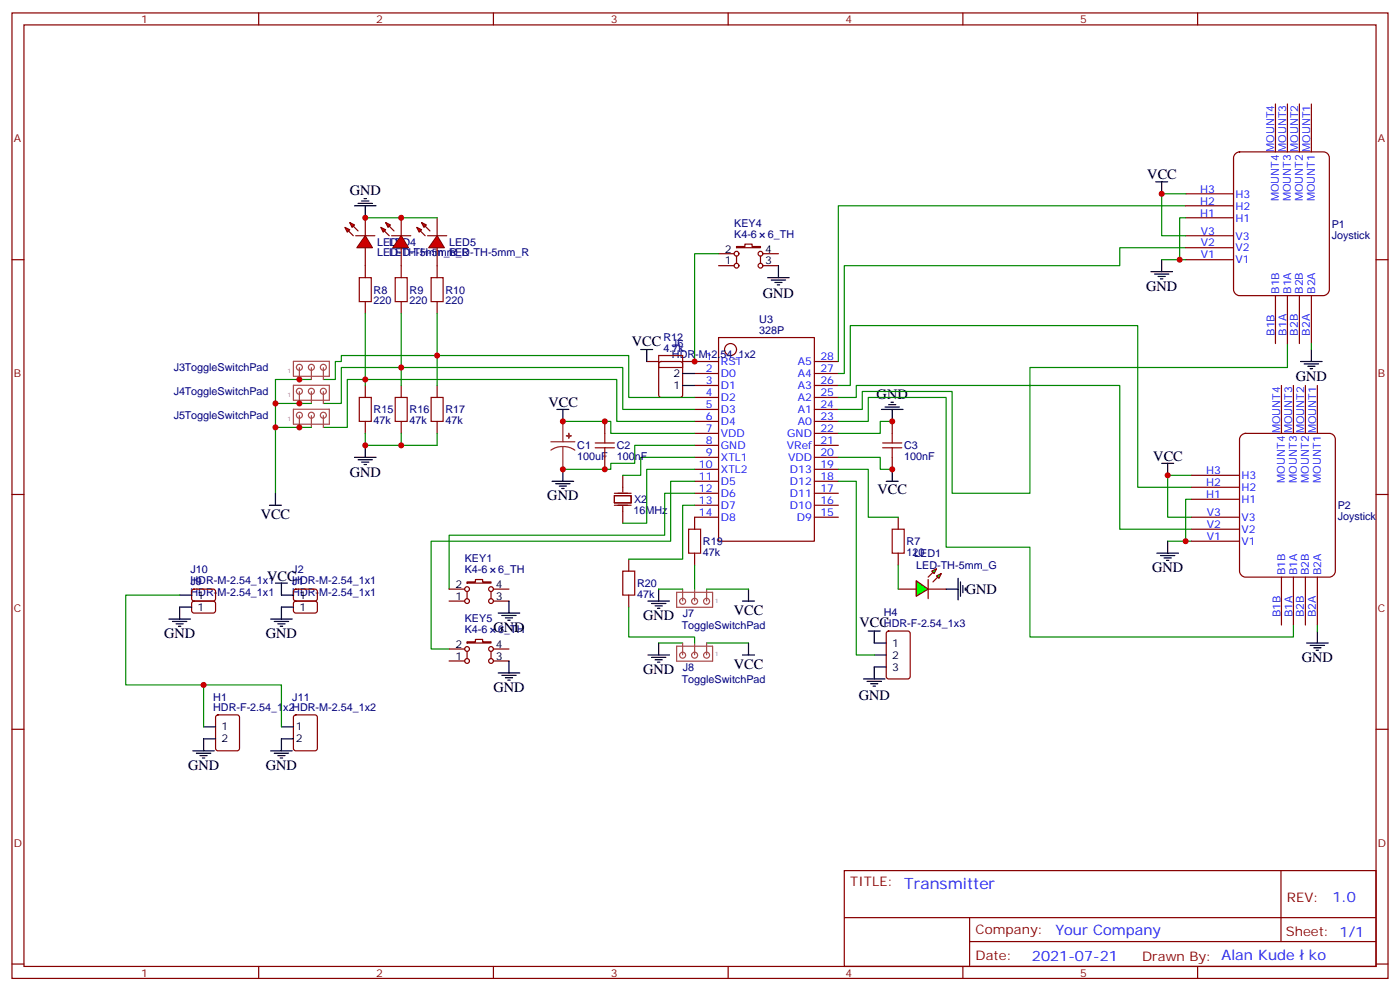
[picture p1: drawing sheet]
<svg xmlns="http://www.w3.org/2000/svg" width="412mm" height="292mm" viewBox="0 0 412 292" stroke-linecap="round" stroke-linejoin="round" font-family="sans-serif">
<g fill="none" stroke="#870000" stroke-width=".35">
<path d="M3.5 3.8h405.4v284.3h-405.4zM7.1 7.3h398.2v277.3h-398.2zM76.2 3.8v3.5M145.3 3.8v3.5M214.5 3.8v3.5M283.6 3.8v3.5M352.8 3.8v3.5M3.5 76.5h3.6M405.3 76.5h3.6M211.7 99.4h28.2v60h-28.2zM204.6 106.5h7.1M204.6 110h7.1"/>
<path d="M204.6 113.5h7.1M204.6 117.1h7.1M239.9 106.5h7M239.9 110h7M239.9 113.5h7M239.9 117.1h7M204.6 120.6h7.1M204.6 124.1h7.1M204.6 127.6h7.1M204.6 131.2h7.1M204.6 134.7h7.1M204.6 138.2h7.1"/>
<path d="M239.9 120.6h7M239.9 124.1h7M239.9 127.6h7M239.9 131.2h7M239.9 134.7h7M239.9 138.2h7M3.5 145.6h3.6M204.6 141.7h7.1M204.6 145.3h7.1M204.6 148.8h7.1M204.6 152.3h7.1M239.9 141.7h7"/>
<path d="M239.9 145.3h7M239.9 148.8h7M239.9 152.3h7M264.6 152.3v3.6M405.3 145.6h3.6M264.6 162.9v3.5M3.5 214.8h3.6M405.3 214.8h3.6M248.7 256.4h156.6v28.2h-156.6zM377.3 256.4v20.9M248.7 270.2h156.5M285.6 277.3h119.6"/>
<path d="M285.6 270.2v14.2M3.5 283.9h3.6M76.2 284.6v3.5M145.3 284.6v3.5M214.5 284.6v3.5M283.6 284.6v3.5M352.8 284.6v3.5M405.3 283.9h3.6"/>
<circle cx="215.2" cy="102.9" r="1.76"/>
</g>
<path d="M262.8 155.9h3.5v7h-3.5z" fill="none" stroke="#a10000" stroke-width=".35"/>
<g fill="#f00" stroke="#870000" stroke-width=".35">
<path d="M107.6 69.4l2.1 3.6h-4.6z"/>
<path d="M104.8 69.4h5.6z"/>
</g>
<g fill="#870000" stroke="#870000" stroke-width=".35">
<path d="M102.7 68l1.4 1.4z"/>
<path d="M104.1 66.6l1.4 1.4z"/>
</g>
<g fill="#f00" stroke="#870000" stroke-width=".35">
<path d="M101.6 67l1.4 .7-.7 .7z"/>
<path d="M103 65.5l1.4 .8-.7 .7z"/>
</g>
<path d="M107.6 64.1v5.3M107.6 73v5.2" fill="none" stroke="#870000" stroke-width=".35"/>
<g fill="#f00" stroke="#870000" stroke-width=".35">
<path d="M118.2 69.4l2.1 3.6h-4.6z"/>
<path d="M115.4 69.4h5.6z"/>
</g>
<g fill="#870000" stroke="#870000" stroke-width=".35">
<path d="M113.2 68l1.5 1.4z"/>
<path d="M114.7 66.6l1.4 1.4z"/>
</g>
<g fill="#f00" stroke="#870000" stroke-width=".35">
<path d="M112.2 67l1.4 .7-.7 .7z"/>
<path d="M113.6 65.5l1.4 .8-.7 .7z"/>
</g>
<path d="M118.2 64.1v5.3M118.2 73v5.2" fill="none" stroke="#870000" stroke-width=".35"/>
<g fill="#f00" stroke="#870000" stroke-width=".35">
<path d="M128.8 69.4l2.1 3.6h-4.6z"/>
<path d="M125.9 69.4h5.7z"/>
</g>
<g fill="#870000" stroke="#870000" stroke-width=".35">
<path d="M123.8 68l1.4 1.4z"/>
<path d="M125.2 66.6l1.4 1.4z"/>
</g>
<g fill="#f00" stroke="#870000" stroke-width=".35">
<path d="M122.8 67l1.4 .7-.7 .7z"/>
<path d="M124.2 65.5l1.4 .8-.7 .7z"/>
</g>
<path d="M107.6 78.2v3.6M118.2 78.2v3.6M128.8 64.1v5.3M128.8 73v8.8M107.6 88.8v3.6M118.2 88.8v3.6M128.8 88.8v3.6M194.3 106.7l.4-.2h5.7l.6 .4 .1 9.4-.5 .7-5.9 .1-.6-.5-.1-9.4zM264.6 173.5h5.3M273.4 173.5h5.3M261.3 186l.5-.2h5.6l.7 .5v12.9l-.5 .7-5.8 .1-.7-.5v-13z" fill="none" stroke="#870000" stroke-width=".35"/>
<path d="M105.8 81.8h3.6v7h-3.6zM116.4 81.8h3.5v7h-3.5zM127 81.8h3.5v7h-3.5z" fill="none" stroke="#a10000" stroke-width=".35"/>
<path d="M201.1 113.5h3.5M201.1 110h3.5M257.5 196.4h3.6M257.5 189.4h3.6M257.5 192.9h3.6" fill="none" stroke="#000" stroke-width=".35"/>
<g fill="#0f0" stroke="#870000" stroke-width=".35">
<path d="M275.9 169.6l1.4-.7-.7 1.4z"/>
<path d="M274.5 168.2l1.4-.7-.7 1.4z"/>
</g>
<g fill="#870000" stroke="#870000" stroke-width=".35">
<path d="M274.8 171.4l1.4-1.4z"/>
<path d="M273.4 170l1.4-1.4z"/>
</g>
<path d="M273.4 170.7v5.6z" fill="#f00" stroke="#870000" stroke-width=".35"/>
<path d="M269.9 171l3.5 2.5-3.5 2.1z" fill="#0f0" stroke="#870000" stroke-width=".35"/>
<g fill="none" stroke="#008700" stroke-width=".35">
<path d="M349.2 57.1h-7v12.3h7M107.6 64.1h21.2M211.7 74.7h-7.1v31.8M342.2 76.5h7M349.2 60.6h-102.3v45.9M349.2 73h-19.4v5.2h-81.1v31.8h-1.8M349.2 64.1h-1.7v12.4M107.6 92.4v19.4h74.1v12.3h22.9M118.2 92.4v15.8h65.2v12.4h21.2M128.8 92.4v12.3h56.4v12.4h19.4M81.1 118.8h10.6M91.7 111.8h-10.6v33.5"/>
<path d="M95.2 111.8h3.6v-5.3h1.7v-1.8h28.3v8.8M107.6 113.5v-1.7h-5.3v14.1h-7.1M118.2 113.5v-5.3h-17.7v10.6h-5.3M246.9 113.5h3.6v-17.6h84.6v47.6h15.9M246.9 117.1h5.3v-3.6h77.6v42.4h21.2M379.2 101.2v7h-75.8v37.1h-22.9v-30h-26.5v5.3h-7.1M386.3 101.2v1.7M81.1 125.9h10.6M107.6 127.6v3.6h21.2v-3.6M118.2 127.6v3.6M165.8 124.1h14.1v3.5h24.7M204.6 131.2h-17.6v5.3h-7.1v1.7h-14.1"/>
<path d="M204.6 134.7h-15.9v5.3h-5.3M204.6 138.2h-14.1v15.9h-7.1M246.9 134.7h12.4v3.5h3.5M246.9 124.1h8.9v-7h22.9v44h24.7v26.5h77.6v-3.5M246.9 138.2h8.9v14.1h8.8M262.8 124.1h-3.5v3.5h-12.4M351 140h-7v12.3h7M204.6 141.7h-7v17.7h-70.6v31.7h5.3M204.6 148.8h-3.5v15.9h-15.9M204.6 145.3h-8.8v12.3h-63.5v15.9M246.9 141.7h5.3v51.2h5.3M344 159.4h7"/>
<path d="M351 147h-1.8v12.4M52.9 175.3h-15.9v26.4h23M185.2 178.8v8.8h19.4v1.8M194 173.5h7.1M204.6 166.4v7.1M208.1 173.5h12.4M264.6 166.4v7.1M194 189.4h7.1M208.1 189.4h12.4M388.1 184.1v1.7M60 214.1v-12.4h22.9v12.4"/>
</g>
<g fill="none" stroke="#000" stroke-width=".35">
<path d="M105.5 59.9h4.2M106.5 59.2h2.2M107.2 58.5h.7M340.4 53.6h3.6M342.2 53.6v3.5M104.4 60.6h6.4M107.6 60.6v3.5M229.3 78.2v3.6M342.2 76.5v3.5M226.1 81.8h6.4M227.2 82.5h4.2M228.2 83.2h2.2"/>
<path d="M229 83.9h.7M339 80h6.4M340.1 80.7h4.2M341.1 81.4h2.2M341.8 82.1h.7M188.7 102.9h3.6M190.5 102.9v3.6M260.7 119.9h4.2M261.8 119.2h2.1M262.5 118.5h.7M383.1 106.5h6.4M384.2 107.2h4.2"/>
<path d="M385.2 107.9h2.1M385.9 108.6h.7M386.3 102.9v3.6M104.4 134.7h6.4M105.5 135.4h4.2M106.5 136.1h2.2M107.2 136.8h.7M107.6 131.2v3.5M164 120.6h3.6M165.8 120.6v3.5M165.8 138.2v3.5M259.6 120.6h6.4"/>
<path d="M262.8 120.6v3.5M262.8 138.2v3.5M342.2 136.5h3.5M344 136.5v3.5M79.4 148.8h3.5M81.1 145.3v3.5M162.6 141.7h6.4M163.7 142.5h4.2M164.7 143.2h2.2M165.5 143.9h.7M261.1 141.7h3.5M344 159.4v3.5"/>
<path d="M52.9 175.3h3.5M56.4 178.8h-3.5v3.5M81.1 171.7h3.6M82.9 171.7v3.6h3.5M86.4 178.8h-3.5v3.5M149.9 177v3.6M190.9 177h6.3M191.9 177.7h4.2M193 178.4h2.1M193.7 179.1h.7M194 173.5v3.5M218.7 177h3.5"/>
<path d="M220.5 173.5v3.5M278.7 173.5h3.5M282.2 170.3v6.4M282.9 171.4v4.2M283.6 172.4v2.2M284.3 173.1v.7M340.8 162.9h6.3M341.8 163.6h4.3M342.9 164.3h2.1M343.6 165h.7M49.7 182.3h6.4M50.8 183h4.2"/>
<path d="M51.9 183.7h2.1M52.6 184.4h.7M79.7 182.3h6.4M80.8 183h4.2M81.8 183.7h2.2M82.5 184.4h.8M146.8 198.2h6.3M146.8 180.6h6.3M147.8 198.9h4.2M147.8 181.3h4.2M148.9 199.6h2.1M148.9 182h2.1"/>
<path d="M149.6 182.7h.7M149.9 194.7v3.5M190.9 192.9h6.3M191.9 193.6h4.2M193 194.3h2.1M193.7 195h.7M194 189.4v3.5M218.7 192.9h3.5M220.5 189.4v3.5M254.4 200h6.3M255.8 185.8h3.5M257.5 185.8v3.6"/>
<path d="M257.5 196.4v3.6M384.9 189.4h6.3M385.9 190.1h4.3M387 190.8h2.1M387.7 191.5h.7M388.1 185.8v3.6M60 214.1h3.5M63.5 217.6h-3.5v3.5M82.9 214.1h3.5M86.4 217.6h-3.5v3.5M149.6 200.3h.7M255.4 200.7h4.2"/>
<path d="M256.5 201.4h2.1M257.2 202.1h.7M56.8 221.1h6.3M57.9 221.8h4.2M58.9 222.5h2.1M59.6 223.2h.7M79.7 221.1h6.4M80.8 221.8h4.2M81.8 222.5h2.2M82.5 223.2h.8"/>
</g>
<g fill="none" stroke="#870000" stroke-width=".35">
<path d="M375.7 30.6v14.1M379.2 30.6v14.1M382.8 30.6v14.1M386.3 30.6v14.1M349.2 57.1h14.2M363.9 45.2l1.2-.5h24.7a1.76 1.76 0 0 1 1.8 1.8v38.8a1.89 1.89 0 0 1-1.8 1.8h-24.7a1.89 1.89 0 0 1-1.7-1.8v-38.8zM211.7 78.2h4.6M211.7 74.7h4.6M217 72.6h2.4v-.7h2.1v.7h2.5v.4h-7zM217 75.4v2.1M224 75.4v2.1M224.7 78.2h4.6"/>
<path d="M224.7 74.7h4.6M349.2 76.5h14.2M349.2 73h14.2M349.2 69.4h14.2M349.2 64.1h14.2M349.2 60.6h14.2M375.7 87.1v14.1M379.2 87.1v14.1M382.8 87.1v14.1M386.3 87.1v14.1M107.6 113.5v3.6M118.2 113.5v3.6"/>
<path d="M128.8 113.5v3.6M190.5 106.5h3.5M201.1 106.5h3.5M377.5 113.5v14.1M381 113.5v14.1M384.5 113.5v14.1M388.1 113.5v14.1M107.6 124.1v3.5M118.2 124.1v3.5M128.8 124.1v3.5M178.2 124.1v3.5M178.2 134.7v3.5"/>
<path d="M183.4 140v4.9M262.8 124.1v3.5M262.8 134.7v3.5M351 140h14.1M365.7 128.2l1.2-.6h24.7a1.76 1.76 0 0 1 1.7 1.8v38.8a1.89 1.89 0 0 1-1.7 1.8h-24.7a1.89 1.89 0 0 1-1.8-1.8v-38.8zM181 146h4.9v2.1h-4.9zM181 145.3h4.9M181 148.8h4.9M183.4 149.2v4.9M204.6 152.3v3.6M351 159.4h14.1M351 155.9h14.1"/>
<path d="M351 152.3h14.1M351 147h14.1M351 143.5h14.1M56.7 177.2l.4-.2 6 .1 .4 .6-.1 2.4-.6 .5-5.9-.1-.5-.7v-2.1zM56.7 173.7l.4-.2 6 .1 .4 .6-.1 2.4-.6 .4h-5.9l-.5-.7v-2.1zM86.7 177.2l.4-.2 6 .1 .4 .6-.1 2.4-.6 .5-5.9-.1-.5-.7v-2.1zM86.7 173.7l.4-.2 6 .1 .4 .6-.1 2.4-.6 .4h-5.9l-.5-.7v-2.1zM132.3 177h4.6M132.3 173.5h4.6M137.6 171.4h2.5v-.7h2.1v.7h2.4v.3h-7zM137.6 174.2v2.1M144.6 174.2v2.1"/>
<path d="M145.3 177h4.6M145.3 173.5h4.6M185.2 164.7v3.5M185.2 175.3v3.5M204.6 162.9v3.5M377.5 170v14.1M381 170v14.1M384.5 170v14.1M388.1 170v14.1M132.3 194.7h4.6M132.3 191.1h4.6M137.6 189h2.5v-.7h2.1v.7h2.4v.4h-7z"/>
<path d="M137.6 191.8v2.2M144.6 191.8v2.2M145.3 194.7h4.6M145.3 191.1h4.6M63.7 210.7l.5-.2h5.6l.7 .5 .1 9.4-.5 .7h-5.9l-.6-.4-.1-9.5zM86.7 210.7l.4-.2h5.7l.6 .5 .1 9.4-.5 .7h-5.9l-.6-.4-.1-9.5z"/>
<circle cx="217" cy="74.7" r=".71"/>
<circle cx="217" cy="78.2" r=".71"/>
<circle cx="224" cy="78.2" r=".71"/>
<circle cx="224" cy="74.7" r=".71"/>
<circle cx="137.6" cy="177" r=".71"/>
<circle cx="137.6" cy="173.5" r=".71"/>
<circle cx="144.6" cy="173.5" r=".71"/>
<circle cx="144.6" cy="177" r=".71"/>
<circle cx="137.6" cy="194.7" r=".71"/>
<circle cx="137.6" cy="191.1" r=".71"/>
<circle cx="144.6" cy="194.7" r=".71"/>
<circle cx="144.6" cy="191.1" r=".71"/>
</g>
<g fill="none" stroke="#a10000" stroke-width=".35">
<path d="M105.8 117.1h3.6v7h-3.6zM116.4 117.1h3.5v7h-3.5zM127 117.1h3.5v7h-3.5zM194 104.7h7.1v3.5h-7.1zM175.3 131.9h5.7M175.3 130.5h5.7M178.2 127.6v2.9M178.2 131.9v2.8M260 131.9h5.6M260 130.5h5.6M262.8 127.6v2.9M262.8 131.9v2.8"/>
<path d="M202.8 155.9h3.6v7h-3.6zM183.4 168.2h3.6v7.1h-3.6z"/>
</g>
<g fill="none" stroke="#a64a4a" stroke-width=".35">
<path d="M86.4 106.4h10.6v4.4h-10.6zM86.4 113.5h10.6v4.4h-10.6zM88.2 108.3v3.5M88.2 115.3v3.5M89.1 108.2a.88 .88 0 0 0-1.3-.8 .88 .88 0 0 0-.1 1.5 .88 .88 0 0 0 1.4-.6M89.1 115.2a.88 .88 0 0 0-1.3-.8 .88 .88 0 0 0-.1 1.5 .88 .88 0 0 0 1.4-.5M91.7 108.3v3.5M91.7 115.3v3.5M92.6 108.2a.88 .88 0 0 0-1.3-.8 .88 .88 0 0 0-.1 1.5 .88 .88 0 0 0 1.4-.6M92.6 115.2a.88 .88 0 0 0-1.3-.8 .88 .88 0 0 0-.1 1.5 .88 .88 0 0 0 1.4-.5M95.2 108.3v3.5M95.2 115.3v3.5"/>
<path d="M96.1 108.2a.88 .88 0 0 0-1.2-.8 .88 .88 0 0 0-.2 1.5 .88 .88 0 0 0 1.4-.6M96.1 115.2a.88 .88 0 0 0-1.2-.8 .88 .88 0 0 0-.2 1.5 .88 .88 0 0 0 1.4-.5M86.4 120.5h10.6v4.4h-10.6zM88.2 122.4v3.5M89.1 122.3a.88 .88 0 0 0-1.3-.8 .88 .88 0 0 0-.1 1.5 .88 .88 0 0 0 1.4-.6M91.7 122.4v3.5M92.6 122.3a.88 .88 0 0 0-1.3-.8 .88 .88 0 0 0-.1 1.5 .88 .88 0 0 0 1.4-.6M95.2 122.4v3.5M96.1 122.3a.88 .88 0 0 0-1.2-.8 .88 .88 0 0 0-.2 1.5 .88 .88 0 0 0 1.4-.6M199.3 174.4h10.6v4.4h-10.6zM200.2 176.9a.88 .88 0 0 1 1.4-.5 .88 .88 0 0 1-.1 1.5 .88 .88 0 0 1-1.3-.8M201.1 173.5v3.5"/>
<path d="M203.7 176.9a.88 .88 0 0 1 1.4-.5 .88 .88 0 0 1-.1 1.5 .88 .88 0 0 1-1.3-.8M204.6 173.5v3.5M207.3 176.9a.88 .88 0 0 1 1.4-.5 .88 .88 0 0 1-.2 1.5 .88 .88 0 0 1-1.2-.8M208.1 173.5v3.5M199.3 190.3h10.6v4.4h-10.6zM200.2 192.8a.88 .88 0 0 1 1.4-.6 .88 .88 0 0 1-.1 1.5 .88 .88 0 0 1-1.3-.7M201.1 189.4v3.4M203.7 192.8a.88 .88 0 0 1 1.4-.6 .88 .88 0 0 1-.1 1.5 .88 .88 0 0 1-1.3-.7M204.6 189.4v3.4M207.3 192.8a.88 .88 0 0 1 1.4-.6 .88 .88 0 0 1-.2 1.5 .88 .88 0 0 1-1.2-.7M208.1 189.4v3.4"/>
</g>
<path d="M162.3 130.1h7M165.8 131.5l-1.8 .3-1.7 .8M165.8 131.5l1.9 .3 1.6 .8M165.8 124.1v6M165.8 131.5v6.7" fill="none" stroke="#8c2424" stroke-width=".35"/>
<g fill="#8c2424" stroke="#8c2424" stroke-width=".35">
<path d="M166.9 128.3l1.4 .1z"/>
<path d="M167.5 127.6l.1 1.4z"/>
</g>
<g fill="#c00">
<circle cx="204.6" cy="106.5" r=".88"/>
<circle cx="118.2" cy="131.2" r=".88"/>
<circle cx="118.2" cy="108.2" r=".88"/>
<circle cx="128.8" cy="104.7" r=".88"/>
<circle cx="107.6" cy="131.2" r=".88"/>
<circle cx="88.2" cy="125.9" r=".88"/>
<circle cx="88.2" cy="118.8" r=".88"/>
<circle cx="88.2" cy="111.8" r=".88"/>
<circle cx="81.1" cy="118.8" r=".88"/>
<circle cx="81.1" cy="125.9" r=".88"/>
<circle cx="107.6" cy="111.8" r=".88"/>
<circle cx="118.2" cy="64.1" r=".88"/>
<circle cx="107.6" cy="64.1" r=".88"/>
<circle cx="165.8" cy="124.1" r=".88"/>
<circle cx="165.8" cy="138.2" r=".88"/>
<circle cx="178.2" cy="138.2" r=".88"/>
<circle cx="178.2" cy="124.1" r=".88"/>
<circle cx="262.8" cy="138.2" r=".88"/>
<circle cx="262.8" cy="124.1" r=".88"/>
<circle cx="342.2" cy="57.1" r=".88"/>
<circle cx="347.5" cy="76.5" r=".88"/>
<circle cx="349.3" cy="159.4" r=".88"/>
<circle cx="344" cy="140" r=".88"/>
<circle cx="60" cy="201.7" r=".88"/>
</g>
<text font-size="4.6" fill="#00f" x="266.3" y="261.7">Transmitter</text>
<g font-size="4.2">
<text x="338" y="52.8">VCC</text>
<text x="103" y="57.4">GND</text>
<text x="224.7" y="87.9">GND</text>
<text x="337.6" y="85.7">GND</text>
<text x="186.2" y="101.8">VCC</text>
<text x="381.7" y="112.1">GND</text>
<text x="161.6" y="119.9">VCC</text>
<text x="258.2" y="117.4">GND</text>
<text x="339.7" y="135.7">VCC</text>
<text x="103" y="140.3">GND</text>
<text x="161.2" y="147.4">GND</text>
<text x="258.5" y="145.6">VCC</text>
<text x="76.8" y="152.8">VCC</text>
<text x="78.7" y="171">VCC</text>
<text x="339.4" y="168.6">GND</text>
<text x="284.5" y="174.9">GND</text>
<text x="189.4" y="182.7">GND</text>
<text x="216.1" y="181">VCC</text>
<text x="253.2" y="184.8">VCC</text>
<text x="48.3" y="188">GND</text>
<text x="78.3" y="188">GND</text>
<text x="145.3" y="186.2">GND</text>
<text x="216.1" y="196.9">VCC</text>
<text x="383.5" y="195">GND</text>
<text x="145.3" y="203.8">GND</text>
<text x="189.4" y="198.5">GND</text>
<text x="252.9" y="206">GND</text>
<text x="55.4" y="226.8">GND</text>
<text x="78.3" y="226.8">GND</text>
</g>
<g font-size="4.2" fill="#00f">
<text x="392.5" y="265.7">1.0</text>
<text x="310.9" y="275.2">Your Company</text>
<text x="304" y="283">2021-07-21</text>
<text x="385.6" y="282.9">ko</text>
</g>
<g font-size="3.9" fill="#800">
<text x="250.5" y="261">TITLE:</text>
<text x="379.1" y="265.7">REV:</text>
<text x="287.4" y="275.2">Company:</text>
<text x="378.7" y="275.8">Sheet: 1/1</text>
<text x="287.4" y="282.9">Date:</text>
<text x="336.4" y="282.9">Drawn By: Alan Kude</text>
</g>
<g font-size="3.2" fill="#800">
<text x="41.6" y="6.8">1</text>
<text x="110.8" y="6.8">2</text>
<text x="179.9" y="6.8">3</text>
<text x="249.1" y="6.8">4</text>
<text x="318.2" y="6.8">5</text>
<text x="4.1" y="41.9">A</text>
<text x="405.9" y="41.9">A</text>
<text x="4.1" y="111.1">B</text>
<text x="405.9" y="111.1">B</text>
<text x="4.1" y="180.2">C</text>
<text x="405.9" y="180.2">C</text>
<text x="4.1" y="249.3">D</text>
<text x="405.9" y="249.3">D</text>
<text x="41.6" y="287.6">1</text>
<text x="110.8" y="287.6">2</text>
<text x="179.9" y="287.6">3</text>
<text x="249.1" y="287.6">4</text>
<text x="318.2" y="287.6">5</text>
</g>
<g font-size="3.2" fill="#00f">
<text x="375.3" y="44.7" transform="rotate(-90 375.3 44.7)">MOUNT4</text>
<text x="378.9" y="44.7" transform="rotate(-90 378.9 44.7)">MOUNT3</text>
<text x="382.4" y="44.7" transform="rotate(-90 382.4 44.7)">MOUNT2</text>
<text x="385.9" y="44.7" transform="rotate(-90 385.9 44.7)">MOUNT1</text>
<text x="353.5" y="56.8">H3</text>
<text x="363.9" y="58.2">H3</text>
<text x="376.7" y="59.2" transform="rotate(-90 376.7 59.2)">MOUNT4</text>
<text x="380.3" y="59.2" transform="rotate(-90 380.3 59.2)">MOUNT3</text>
<text x="383.8" y="59.2" transform="rotate(-90 383.8 59.2)">MOUNT2</text>
<text x="387.3" y="59.2" transform="rotate(-90 387.3 59.2)">MOUNT1</text>
<text x="353.5" y="63.9">H1</text>
<text x="353.5" y="60.3">H2</text>
<text x="363.9" y="65.3">H1</text>
<text x="363.9" y="61.7">H2</text>
<text x="353.7" y="69.2">V3</text>
<text x="363.9" y="70.6">V3</text>
<text x="353.7" y="76.1">V1</text>
<text x="353.7" y="72.5">V2</text>
<text x="363.9" y="77.6">V1</text>
<text x="363.9" y="73.9">V2</text>
<text x="376.8" y="86.5" transform="rotate(-90 376.8 86.5)">B1B</text>
<text x="380.4" y="86.5" transform="rotate(-90 380.4 86.5)">B1A</text>
<text x="383.8" y="86.5" transform="rotate(-90 383.8 86.5)">B2B</text>
<text x="387.4" y="86.5" transform="rotate(-90 387.4 86.5)">B2A</text>
<text x="375.4" y="98.9" transform="rotate(-90 375.4 98.9)">B1B</text>
<text x="379" y="98.9" transform="rotate(-90 379 98.9)">B1A</text>
<text x="382.3" y="98.9" transform="rotate(-90 382.3 98.9)">B2B</text>
<text x="385.9" y="98.9" transform="rotate(-90 385.9 98.9)">B2A</text>
<text x="207.9" y="106.1">1</text>
<text x="212.4" y="107.5">RST</text>
<text x="235" y="107.5">A5</text>
<text x="241.7" y="106.1">28</text>
<text x="207.9" y="109.6">2</text>
<text x="207.9" y="113.2">3</text>
<text x="212.4" y="111.1">D0</text>
<text x="235" y="111.1">A4</text>
<text x="241.7" y="113.2">26</text>
<text x="241.7" y="109.6">27</text>
<text x="207.9" y="116.7">4</text>
<text x="212.4" y="114.6">D1</text>
<text x="212.4" y="118.1">D2</text>
<text x="235" y="118.1">A2</text>
<text x="235" y="114.6">A3</text>
<text x="241.7" y="116.7">25</text>
<text x="207.9" y="120.2">5</text>
<text x="207.9" y="123.8">6</text>
<text x="212.4" y="121.6">D3</text>
<text x="212.4" y="125.2">D4</text>
<text x="235" y="125.2">A0</text>
<text x="235" y="121.6">A1</text>
<text x="241.7" y="123.8">23</text>
<text x="241.7" y="120.2">24</text>
<text x="207.9" y="127.3">7</text>
<text x="207.9" y="130.8">8</text>
<text x="212.4" y="128.7">VDD</text>
<text x="231.9" y="128.7">GND</text>
<text x="241.7" y="130.8">21</text>
<text x="241.7" y="127.3">22</text>
<text x="377.1" y="127.6" transform="rotate(-90 377.1 127.6)">MOUNT4</text>
<text x="380.6" y="127.6" transform="rotate(-90 380.6 127.6)">MOUNT3</text>
<text x="384.2" y="127.6" transform="rotate(-90 384.2 127.6)">MOUNT2</text>
<text x="387.7" y="127.6" transform="rotate(-90 387.7 127.6)">MOUNT1</text>
<text x="205.9" y="137.9">10</text>
<text x="207.9" y="134.3">9</text>
<text x="212.4" y="132.2">GND</text>
<text x="212.4" y="135.7">XTL1</text>
<text x="231.8" y="132.2">VRef</text>
<text x="232.1" y="135.7">VDD</text>
<text x="241.7" y="137.9">19</text>
<text x="241.7" y="134.3">20</text>
<text x="205.9" y="141.4">11</text>
<text x="212.4" y="139.3">XTL2</text>
<text x="212.4" y="142.8">D5</text>
<text x="232.7" y="142.8">D12</text>
<text x="232.7" y="139.3">D13</text>
<text x="241.7" y="141.4">18</text>
<text x="355.3" y="143.2">H2</text>
<text x="355.3" y="139.7">H3</text>
<text x="365.7" y="141.1">H3</text>
<text x="378.5" y="142.1" transform="rotate(-90 378.5 142.1)">MOUNT4</text>
<text x="382" y="142.1" transform="rotate(-90 382 142.1)">MOUNT3</text>
<text x="385.6" y="142.1" transform="rotate(-90 385.6 142.1)">MOUNT2</text>
<text x="389.1" y="142.1" transform="rotate(-90 389.1 142.1)">MOUNT1</text>
<text x="205.9" y="144.9">12</text>
<text x="205.9" y="148.4">13</text>
<text x="212.4" y="146.3">D6</text>
<text x="212.4" y="149.9">D7</text>
<text x="232.7" y="149.9">D10</text>
<text x="232.7" y="146.3">D11</text>
<text x="241.7" y="148.4">16</text>
<text x="241.7" y="144.9">17</text>
<text x="355.3" y="146.8">H1</text>
<text x="365.7" y="148.2">H1</text>
<text x="365.7" y="144.6">H2</text>
<text x="205.9" y="152">14</text>
<text x="212.4" y="153.4">D8</text>
<text x="234.7" y="153.4">D9</text>
<text x="241.7" y="152">15</text>
<text x="355.5" y="152.1">V3</text>
<text x="355.5" y="155.4">V2</text>
<text x="365.7" y="153.5">V3</text>
<text x="355.5" y="159">V1</text>
<text x="365.7" y="160.5">V1</text>
<text x="365.7" y="156.8">V2</text>
<text x="378.6" y="169.4" transform="rotate(-90 378.6 169.4)">B1B</text>
<text x="382.1" y="169.4" transform="rotate(-90 382.1 169.4)">B1A</text>
<text x="385.5" y="169.4" transform="rotate(-90 385.5 169.4)">B2B</text>
<text x="389.1" y="169.4" transform="rotate(-90 389.1 169.4)">B2A</text>
<text x="377.2" y="181.8" transform="rotate(-90 377.2 181.8)">B1B</text>
<text x="380.7" y="181.8" transform="rotate(-90 380.7 181.8)">B1A</text>
<text x="384.1" y="181.8" transform="rotate(-90 384.1 181.8)">B2B</text>
<text x="387.6" y="181.8" transform="rotate(-90 387.6 181.8)">B2A</text>
</g>
<g font-size="3.2" fill="#000080">
<text x="216.3" y="70">K4-6</text>
<text x="216.3" y="66.8">KEY4</text>
<text x="226.2" y="70">6_TH</text>
<text x="392.3" y="70.3">Joystick</text>
<text x="392.3" y="67">P1</text>
<text x="111.1" y="75.5">LED-TH-5mm_R</text>
<text x="111.1" y="72.4">LED3</text>
<text x="114.7" y="75.5">LED-TH-5mm_R</text>
<text x="114.7" y="72.4">LED4</text>
<text x="132.3" y="75.5">LED-TH-5mm_R</text>
<text x="132.3" y="72.4">LED5</text>
<text x="110.1" y="89.6">220</text>
<text x="110.1" y="86.5">R8</text>
<text x="120.6" y="89.6">220</text>
<text x="120.7" y="86.5">R9</text>
<text x="131.2" y="89.6">220</text>
<text x="131.2" y="86.5">R10</text>
<text x="223.7" y="95.1">U3</text>
<text x="195.5" y="100.5">R12</text>
<text x="223.7" y="98.4">328P</text>
<text x="195.4" y="103.6">4.7k</text>
<text x="197.9" y="105.4">HDR-M-2.54_1x2</text>
<text x="197.9" y="102.2">J6</text>
<text x="51.2" y="109.4">J3ToggleSwitchPad</text>
<text x="51.2" y="116.5">J4ToggleSwitchPad</text>
<text x="51.2" y="123.5">J5ToggleSwitchPad</text>
<text x="110.1" y="124.9">47k</text>
<text x="110.1" y="121.8">R15</text>
<text x="120.6" y="124.9">47k</text>
<text x="120.7" y="121.8">R16</text>
<text x="131.2" y="124.9">47k</text>
<text x="131.2" y="121.8">R17</text>
<text x="170" y="135.5">100uF</text>
<text x="170" y="132.3">C1</text>
<text x="181.7" y="135.5">100nF</text>
<text x="181.7" y="132.3">C2</text>
<text x="266.3" y="135.5">100nF</text>
<text x="266.4" y="132.3">C3</text>
<text x="186.8" y="148.2">X2</text>
<text x="394.1" y="149.9">P2</text>
<text x="186.6" y="151.4">16MHz</text>
<text x="394.1" y="153.2">Joystick</text>
<text x="207.1" y="160.5">R19</text>
<text x="267.1" y="160.6">R7</text>
<text x="136.9" y="165.6">KEY1</text>
<text x="207.1" y="163.7">47k</text>
<text x="267.1" y="163.7">120</text>
<text x="269.3" y="164">LED1</text>
<text x="269.9" y="167.6">LED-TH-5mm_G</text>
<text x="56.1" y="172.3">J9</text>
<text x="56.1" y="172">HDR-M-2.54_1x1</text>
<text x="56.1" y="168.8">J10</text>
<text x="86.1" y="172.3">J1</text>
<text x="86.1" y="172">HDR-M-2.54_1x1</text>
<text x="86.1" y="168.8">J2</text>
<text x="136.9" y="168.7">K4-6</text>
<text x="146.8" y="168.7">6_TH</text>
<text x="187.7" y="172.8">R20</text>
<text x="56.1" y="175.5">HDR-M-2.54_1x1</text>
<text x="86.1" y="175.5">HDR-M-2.54_1x1</text>
<text x="187.7" y="176.1">47k</text>
<text x="136.9" y="183.2">KEY5</text>
<text x="200.8" y="185.2">ToggleSwitchPad</text>
<text x="201.1" y="181.7">J7</text>
<text x="260.4" y="181.6">H4</text>
<text x="260.4" y="184.8">HDR-F-2.54_1x3</text>
<text x="136.9" y="186.4">K4-6</text>
<text x="146.8" y="186.4">6_TH</text>
<text x="201.1" y="197.5">J8</text>
<text x="200.8" y="201.1">ToggleSwitchPad</text>
<text x="62.8" y="209.5">HDR-F-2.54_1x2HDR-M-2.54_1x2</text>
<text x="62.8" y="206.3">H1</text>
<text x="86.1" y="206.4">J11</text>
</g>
<g font-size="3.2">
<text x="213.5" y="77.9">1</text>
<text x="213.5" y="74.4">2</text>
<text x="225.4" y="77.9">3</text>
<text x="225.4" y="74.4">4</text>
<text x="198.4" y="111.1">2</text>
<text x="198.4" y="114.6">1</text>
<text x="134.2" y="173.1">2</text>
<text x="146" y="173.1">4</text>
<text x="58.2" y="179.8">1</text>
<text x="58.2" y="176.3">1</text>
<text x="88.2" y="179.8">1</text>
<text x="88.2" y="176.3">1</text>
<text x="134.2" y="176.7">1</text>
<text x="146" y="176.7">3</text>
<text x="134.2" y="190.8">2</text>
<text x="146" y="190.8">4</text>
<text x="262.8" y="190.4">1</text>
<text x="134.2" y="194.3">1</text>
<text x="146" y="194.3">3</text>
<text x="262.8" y="197.5">3</text>
<text x="262.8" y="194">2</text>
<text x="65.3" y="215.1">1</text>
<text x="87.1" y="215.1">1</text>
<text x="65.3" y="218.7">2</text>
<text x="87.1" y="218.7">2</text>
</g>
<g font-size="1.8" fill="#838383">
<text x="84.7" y="109.9">1</text>
<text x="84.7" y="117">1</text>
<text x="84.7" y="124.1">1</text>
<text x="210.5" y="177.5">1</text>
<text x="210.5" y="193.3">1</text>
</g>
</svg>
